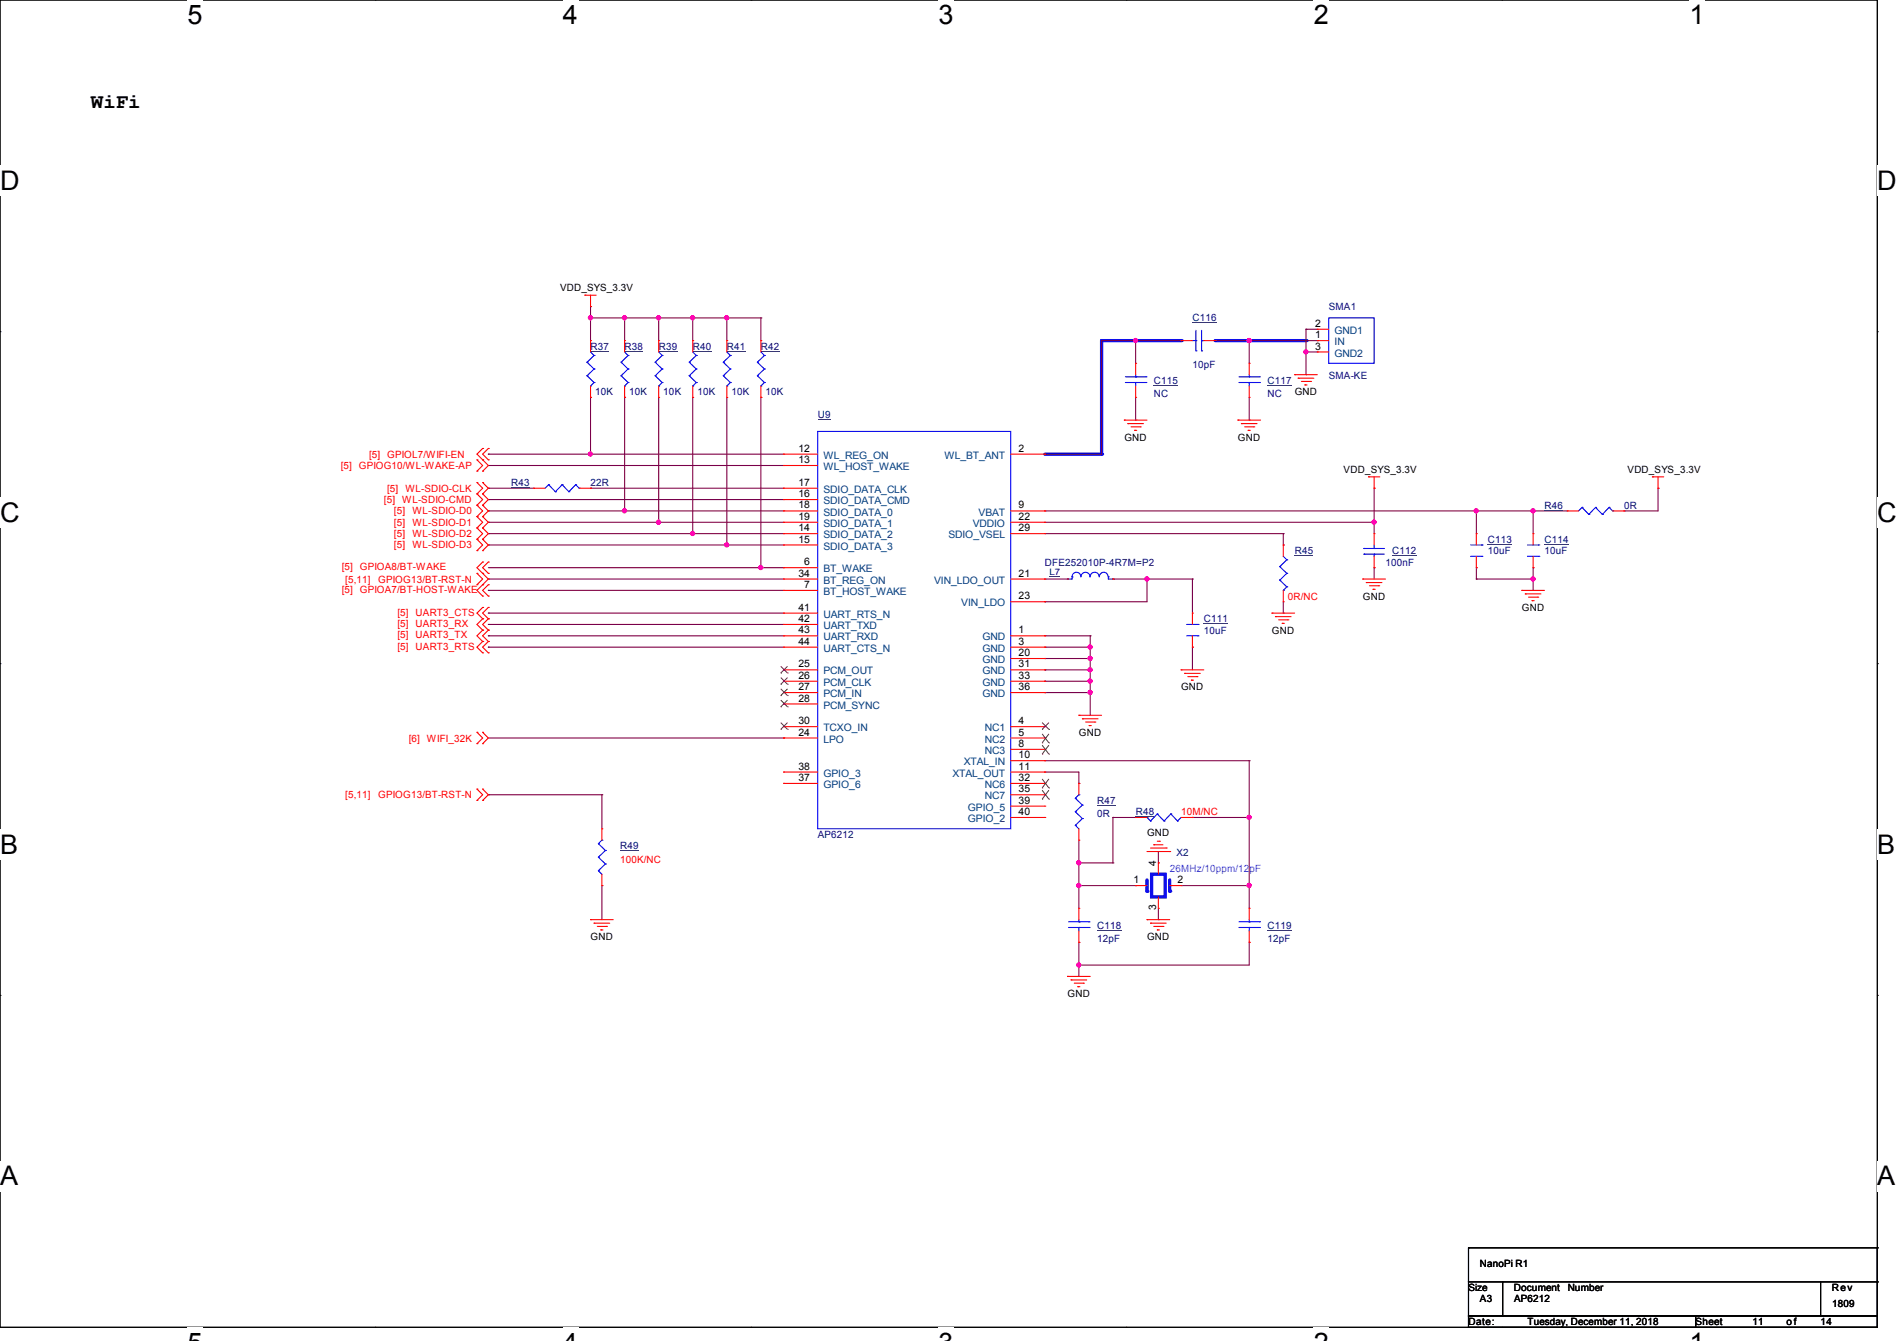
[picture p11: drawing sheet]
<svg xmlns="http://www.w3.org/2000/svg" width="297mm" height="210mm" viewBox="0 0 297 210" stroke-linecap="round" stroke-linejoin="round" font-family="sans-serif">
<path d="M0 0h293.9v207.9h-293.9z" fill="none" stroke="#000" stroke-width=".17"/>
<g fill="#fff">
<path d="M29.4 0h2.3v4.7h-2.3z"/>
<path d="M29.4 207.9h2.3v2.1h-2.3z"/>
</g>
<path d="M58.8 0h.1M58.8 207.9h.1" fill="none" stroke="#000" stroke-width=".17"/>
<g fill="#fff">
<path d="M88.1 0h2.4v4.7h-2.4z"/>
<path d="M88.1 207.9h2.4v2.1h-2.4z"/>
</g>
<path d="M117.6 0h.1M117.6 207.9h.1" fill="none" stroke="#000" stroke-width=".17"/>
<g fill="#fff">
<path d="M146.9 0h2.4v4.7h-2.4z"/>
<path d="M146.9 207.9h2.4v2.1h-2.4z"/>
</g>
<path d="M176.3 0h.1M176.3 207.9h.1" fill="none" stroke="#000" stroke-width=".17"/>
<g fill="#fff">
<path d="M205.7 0h2.4v4.7h-2.4z"/>
<path d="M205.7 207.9h2.4v2.1h-2.4z"/>
</g>
<path d="M235.1 0h.1M235.1 207.9h.1" fill="none" stroke="#000" stroke-width=".17"/>
<g fill="#fff">
<path d="M264.5 0h2.4v4.7h-2.4z"/>
<path d="M264.5 207.9h2.4v2.1h-2.4z"/>
<path d="M0 26h3v4.7h-3z"/>
<path d="M293.9 26h3.1v4.7h-3.1z"/>
<path d="M0 77.9h3v4.7h-3z"/>
<path d="M293.9 77.9h3.1v4.7h-3.1z"/>
</g>
<path d="M0 51.9h.1M293.9 51.9h.1" fill="none" stroke="#000" stroke-width=".17"/>
<g fill="#fff">
<path d="M0 129.9h2.8v4.7h-2.8z"/>
<path d="M293.9 129.9h2.9v4.7h-2.9z"/>
</g>
<path d="M0 103.9h.1M293.9 103.9h.1" fill="none" stroke="#000" stroke-width=".17"/>
<g fill="#fff">
<path d="M-.1 181.8h2.9v4.8h-2.9z"/>
<path d="M293.8 181.8h3v4.8h-3z"/>
</g>
<path d="M0 155.9h.1M293.9 155.9h.1" fill="none" stroke="#000" stroke-width=".17"/>
<path d="M163.6 71.1h8.9" fill="none" stroke="#00f" stroke-width=".51"/>
<circle cx="172.5" cy="71.1" r=".25" fill="#00f"/>
<path d="M172.5 53.3v17.8" fill="none" stroke="#00f" stroke-width=".51"/>
<circle cx="172.5" cy="53.3" r=".25" fill="#00f"/>
<path d="M172.5 53.3h12.4" fill="none" stroke="#00f" stroke-width=".51"/>
<circle cx="184.9" cy="53.3" r=".25" fill="#00f"/>
<path d="M190.2 53.3h14.3" fill="none" stroke="#00f" stroke-width=".51"/>
<circle cx="204.5" cy="53.3" r=".25" fill="#00f"/>
<g fill="none" stroke="#800040" stroke-width=".17">
<path d="M92.5 49.8h.1M92.5 48h.1M92.5 49.8h26.6M92.5 48v5.3M97.8 49.8h.1M97.8 49.8v3.5M103.1 49.8h.1M103.1 49.8v3.5M108.5 49.8h.1M108.5 49.8v3.5M113.8 49.8h.1M113.8 49.8v3.5"/>
<path d="M119.1 49.8h.1M119.1 49.8v3.5M172.5 53.3h.1M172.5 53.3v17.8h-8.9M172.5 53.3h12.4M177.8 53.3h.1M177.8 53.3v3.6M184.9 53.3h.1M190.2 53.3h16M195.6 53.3h.1M195.6 53.3v3.6M204.5 55.1h.1"/>
<path d="M204.5 51.6h.1M204.5 58.7h.1M204.5 51.6v7.1M204.5 51.6h1.7M204.5 55.1h1.7M206.2 53.3h.1M76.5 76.5h.1M76.5 72.9h.1M76.5 78.2h.1M76.5 71.1h.1M76.5 76.5h7.1M76.5 71.1h46.2"/>
<path d="M76.5 72.9h46.2M76.5 78.2h46.2M92.5 71.1h.1M92.5 76.5h.1M92.5 62.2h.1M92.5 76.5h30.2M92.5 62.2v8.9M97.8 62.2h.1M97.8 62.2v17.8M103.1 62.2v19.6M108.5 62.2v21.4M113.8 62.2v23.1"/>
<path d="M119.1 62.2h.1M119.1 62.2v26.7M163.6 71.1h.1M177.8 65.8h.1M177.8 62.2v3.6M195.6 65.8h.1M195.6 62.2v3.6M215.1 76.5h.1M215.1 76.5v7.1M259.6 76.5h.1M259.6 76.5v3.5h-5.3M76.5 99.6h.1"/>
<path d="M76.5 90.7h.1M76.5 96h.1M76.5 97.8h.1M76.5 80h.1M76.5 92.5h.1M76.5 81.8h.1M76.5 83.6h.1M76.5 85.3h.1M76.5 83.6h46.2M76.5 99.6h46.2M76.5 88.9h46.2M76.5 90.7h46.2"/>
<path d="M76.5 96h46.2M76.5 97.8h46.2M76.5 80h46.2M76.5 81.8h46.2M76.5 85.3h46.2M76.5 92.5h46.2M97.8 80h.1M103.1 81.8h.1M108.5 83.6h.1M113.8 85.3h.1M119.1 88.9h.1M163.6 94.2h.1"/>
<path d="M163.6 99.6h.1M163.6 80h.1M163.6 90.7h.1M163.6 83.6h37.3M163.6 99.6h7.1M163.6 90.7h3.5M163.6 80h81.8M163.6 81.8h51.5M170.7 99.6h.1M170.7 99.6v12.4M174.2 90.7h.1M174.2 90.7h12.5"/>
<path d="M179.6 90.7h.1M179.6 90.7v3.5h-16M186.7 90.7h.1M186.7 90.7v5.3M200.9 83.6h.1M200.9 85.3h.1M200.9 96h.1M200.9 83.6v1.7M200.9 94.2v1.8M215.1 88.9h.1M215.1 81.8h.1M215.1 88.9v1.8"/>
<path d="M231.1 88.9h.1M231.1 90.7h.1M231.1 80h.1M231.1 90.7h8.9M231.1 80v3.6M231.1 88.9v1.8M240 90.7h.1M240 88.9h.1M240 80h.1M240 80v3.6M240 88.9v3.6M254.3 80h.1"/>
<path d="M76.5 101.3h.1M76.5 101.3h46.2M76.5 115.6h46.2M122.7 115.6h.1M163.6 101.3h.1M163.6 104.9h.1M163.6 106.7h.1M163.6 108.5h.1M163.6 103.1h.1M163.6 119.1h32M163.6 101.3h7.1M163.6 104.9h7.1"/>
<path d="M163.6 106.7h7.1M163.6 108.5h7.1M163.6 103.1h7.1M170.7 106.7h.1M170.7 101.3h.1M170.7 104.9h.1M170.7 108.5h.1M170.7 103.1h.1M186.7 101.3h.1M186.7 101.3v3.6M195.6 119.1h.1M195.6 119.1v23.1"/>
<path d="M76.5 124.5h.1M76.5 124.5h17.7M94.2 124.5h.1M94.2 138.7h.1M94.2 124.5v5.3M94.2 138.7v5.3M163.6 120.9h.1M163.6 120.9h5.3v1.8M168.9 138.7h.1M168.9 122.7h.1M168.9 135.1h.1M168.9 131.6v10.6"/>
<path d="M168.9 138.7h8.9M168.9 135.1h5.3M174.2 128h.1M174.2 135.1h.1M174.2 128h3.6M174.2 128v7.1M177.8 138.7h.1M181.4 135.1h.1M181.4 133.3v1.8M184.9 138.7h10.7M186.7 128h.1M186.7 128h8.9"/>
<path d="M195.6 138.7h.1M195.6 128h.1M168.9 147.6h.1M168.9 151.1h.1M168.9 147.6v5.3M181.4 144h.1M181.4 142.2v1.8M195.6 147.6h.1M195.6 147.6v3.5h-26.7"/>
</g>
<g fill="#f0f" stroke="#f0f" stroke-width=".17">
<circle cx="92.4" cy="71.1" r=".32"/>
<circle cx="168.9" cy="151.1" r=".32"/>
<circle cx="240" cy="90.7" r=".32"/>
<circle cx="170.7" cy="101.3" r=".32"/>
<circle cx="170.7" cy="106.7" r=".32"/>
<circle cx="170.7" cy="108.4" r=".32"/>
<circle cx="179.6" cy="90.7" r=".32"/>
<circle cx="170.7" cy="104.9" r=".32"/>
<circle cx="170.7" cy="103.1" r=".32"/>
<circle cx="103.1" cy="81.8" r=".32"/>
<circle cx="97.8" cy="80" r=".32"/>
<circle cx="97.8" cy="49.8" r=".32"/>
<circle cx="231.1" cy="80" r=".32"/>
<circle cx="215.1" cy="81.8" r=".32"/>
<circle cx="92.4" cy="49.8" r=".32"/>
<circle cx="119.1" cy="88.9" r=".32"/>
<circle cx="103.1" cy="49.8" r=".32"/>
<circle cx="108.4" cy="83.5" r=".32"/>
<circle cx="108.4" cy="49.8" r=".32"/>
<circle cx="113.8" cy="49.8" r=".32"/>
<circle cx="113.8" cy="85.3" r=".32"/>
<circle cx="240" cy="80" r=".32"/>
<circle cx="204.4" cy="55.1" r=".32"/>
<circle cx="195.6" cy="128" r=".32"/>
<circle cx="195.6" cy="138.7" r=".32"/>
<circle cx="195.6" cy="53.3" r=".32"/>
<circle cx="177.8" cy="53.3" r=".32"/>
<circle cx="168.9" cy="135.1" r=".32"/>
<circle cx="168.9" cy="138.7" r=".32"/>
</g>
<g fill="none" stroke="#f00" stroke-width=".17">
<path d="M91.6 46.2h.1M91.6 46.2h1.7M92.5 48h.1M92.5 46.2v1.8M119.1 53.3h.1M119.1 53.3v1.8M202.7 58.7h.1M202.7 58.7h3.5M203.2 59.2h.1M203.2 59.2h2.5M203.8 59.7h1.4M205.2 59.7h.1"/>
<path d="M74.7 77.3h.1M74.7 75.6h.1M74.7 79.1h.1M74.7 73.8h.1M74.7 72h.1M74.7 75.6l.9 .9-.9 .8M74.7 77.3l.9 .9-.9 .9M74.7 79.1l.9 .9-.9 .9M74.7 72l.9 .9-.9 .9M75.6 75.6h.1M75.6 77.3h.1M75.6 79.1h.1"/>
<path d="M75.6 72h.1M75.6 70.2h.1M75.6 73.8h.1M75.6 75.6l.9 .9-.9 .8M75.6 77.3l.9 .9-.9 .9M75.6 79.1l.9 .9-.9 .9M75.6 70.2l-.9 .9 .9 .9M75.6 72l.9 .9-.9 .9M76.5 72h.1M76.5 70.2h.1M76.5 70.2l-.9 .9 .9 .9M119.1 62.2h.1"/>
<path d="M119.1 60.5v1.7M176 65.8h.1M176 65.8h3.6M176.6 66.3h.1M176.6 66.3h2.4M177.1 66.8h1.4M177.6 67.4h.1M177.6 67.4h.4M178.5 66.8h.1M193.8 65.8h.1M193.8 65.8h3.6M194.4 66.3h.1"/>
<path d="M194.4 66.3h2.4M194.9 66.8h1.4M195.4 67.4h.1M195.4 67.4h.3M196.3 66.8h.1M204.3 60.3h.1M204.3 60.3h.3M214.2 74.7h.1M214.2 74.7h1.8M215.1 76.5h.1M215.1 74.7v1.8M258.7 74.7h.1"/>
<path d="M258.7 74.7h1.8M259.6 76.5h.1M259.6 74.7v1.8M74.7 80.9h.1M74.7 82.7h.1M74.7 84.5h.1M74.7 86.2h.1M74.7 91.6h.1M74.7 89.8h.1M74.7 80.9l.9 .9-.9 .9M74.7 82.7l.9 .9-.9 .9M74.7 84.5l.9 .8-.9 .9"/>
<path d="M74.7 89.8l.9 .9-.9 .9M75.6 98.7h.1M75.6 96.9h.1M75.6 95.1h.1M75.6 80.9h.1M75.6 82.7h.1M75.6 84.5h.1M75.6 86.2h.1M75.6 89.8h.1M75.6 91.6h.1M75.6 93.3h.1M75.6 88h.1"/>
<path d="M75.6 98.7l-.9 .9 .9 .9M75.6 96.9l-.9 .9 .9 .9M75.6 95.1l-.9 .9 .9 .9M75.6 80.9l.9 .9-.9 .9M75.6 82.7l.9 .9-.9 .9M75.6 84.5l.9 .8-.9 .9M75.6 88l-.9 .9 1.8 1.8-1.8 1.8 .9 .8M76.5 98.7h.1M76.5 96.9h.1M76.5 95.1h.1M76.5 93.3h.1M76.5 91.6h.1"/>
<path d="M76.5 89.8h.1M76.5 88h.1M76.5 98.7l-.9 .9 .9 .9M76.5 96.9l-.9 .9 .9 .9M76.5 95.1l-.9 .9 .9 .9M76.5 91.6l-.9 .9 .9 .8M76.5 88l-.9 .9 .9 .9M186.7 96h.1M186.7 96v1.8M186.7 99.6v1.7M199.1 96h.1M199.1 96h3.6"/>
<path d="M199.7 96.6h.1M199.7 96.6h2.4M200.2 97.1h1.4M200.7 97.6h.1M200.7 97.6h.4M201.6 97.1h.1M213.4 90.7h.1M213.4 90.7h3.5M213.9 91.2h.1M213.9 91.2h2.5M214.4 91.7h1.5M215 92.3h.1"/>
<path d="M215 92.3h.3M215.9 91.7h.1M231.1 88.9h.1M231.1 83.6h.1M231.1 83.6v1.7M231.1 87.1v1.8M238.3 92.5h.1M238.3 92.5h3.5M238.8 93h.1M238.8 93h2.5M239.3 93.5h1.4M239.9 94.1h.1"/>
<path d="M239.9 94.1h.3M240.7 93.5h.1M74.7 116.5h.1M74.7 114.7h.1M74.7 114.7l.9 .9-.9 .9M75.6 114.7h.1M75.6 116.5h.1M75.6 100.5h.1M75.6 102.2h.1M75.6 114.7l.9 .9-.9 .9M75.6 100.5l-.9 .8 .9 .9M76.5 100.5h.1"/>
<path d="M76.5 102.2h.1M76.5 100.5l-.9 .8 .9 .9M168.9 112h.1M168.9 112h3.6M169.5 112.6h.1M169.5 112.6h2.4M170 113.1h1.4M170.5 113.6h.1M170.5 113.6h.4M171.4 113.1h.1M184.9 104.9h.1M184.9 104.9h3.6"/>
<path d="M185.5 105.5h.1M185.5 105.5h2.4M186 106h1.4M186.5 106.5h.1M186.5 106.5h.4M186.7 101.3h.1M187.4 106h.1M74.7 125.3h.1M74.7 123.6h.1M74.7 123.6l.9 .9-.9 .8M75.6 123.6h.1M75.6 125.3h.1"/>
<path d="M75.6 123.6l.9 .9-.9 .8M177.8 128h.1M177.8 128h1.8M179.6 133.3h3.5M180.1 132.8h2.5M180.6 132.3h.1M180.6 132.3h1.5M181.2 131.7h.3M181.5 131.7h.1M182.6 132.8h.1M183.1 133.3h.1M184.9 128h1.8"/>
<path d="M186.7 128h.1M92.5 144h.1M92.5 144h3.5M93 144.6h.1M93 144.6h2.5M93.5 145.1h1.5M94.1 145.6h.1M94.1 145.6h.3M95 145.1h.1M167.1 152.9h.1M167.1 152.9h3.6M167.7 153.5h.1"/>
<path d="M167.7 153.5h2.4M168.2 154h1.4M168.7 154.5h.1M168.7 154.5h.4M168.9 142.2h.1M168.9 147.6h.1M168.9 142.2v1.8M168.9 145.8v1.8M169.6 154h.1M179.6 144h.1M179.6 144h3.5M180.1 144.6h.1"/>
<path d="M180.1 144.6h2.5M180.6 145.1h1.5M181.2 145.6h.1M181.2 145.6h.3M182.1 145.1h.1M195.6 142.2h.1M195.6 147.6h.1M195.6 142.2v1.8M195.6 145.8v1.8"/>
</g>
<path d="M229.9 195.4h.1M229.9 195.4v5.3M229.9 195.4h64M293.9 195.4h.1M293.9 195.4v5.3M229.9 200.7h5.3v5.4h-5.3zM229.9 206.1h35.6v1.8h-35.6zM235.2 200.7h49.8v5.4h-49.8zM265.5 206.1h28.4v1.8h-28.4zM285 200.7h8.9v5.4h-8.9zM293.9 200.7h.1" fill="none" stroke="#000" stroke-width=".17"/>
<g fill="none" stroke="#00f" stroke-width=".17">
<path d="M118.6 56.7h.1M118.6 58.8h.1M118.6 56.7l1.1 1.1M118.6 58.8l1.1 1.1M119.1 55.1l.6 .6M119.7 55.7h.1M119.7 57.8h.1M119.7 59.9h.1M119.7 55.7l-1.1 1M119.7 57.8l-1.1 1M119.7 59.9l-.6 .6M119.1 60.5h.1"/>
<path d="M185.8 99.6h1.8M185.8 97.8h1.8M187.6 99.6h.1M187.6 97.8h.1M230.3 87.1h1.7M230.3 85.3h1.7M232 87.1h.1M232 85.3h.1M179.6 128h.1M179.6 128l.5 .6M180.1 128.6h.1M181.2 127.5h.1"/>
<path d="M181.2 127.5l1 1.1M181.2 127.5l-1.1 1.1M182.2 128.6h.1M183.3 127.5h.1M183.3 127.5l1.1 1.1M183.3 127.5l-1.1 1.1M184.4 128.6h.1M184.9 128l-.5 .6M167.3 145.2h3.2M167.3 144.4h3.2M168.9 144.4h.1M168.9 145.2h.1"/>
<path d="M168.9 144v.4M168.9 145.2v.6M170.5 145.2h.1M170.5 144.4h.1M194 145.2h3.2M194 144.4h3.2M195.6 144.4h.1M195.6 145.2h.1M195.6 144v.4M195.6 145.2v.6M197.2 145.2h.1M197.2 144.4h.1"/>
</g>
<path d="M119.1 55h2.9M188.5 97.7h3.8M232.9 85.2h3.8M177.8 127.9h2.9M171.7 145.7h3.9M198.4 145.7h3.8" fill="none" stroke="#000080" stroke-width=".16"/>
<path d="M179.6 137.8v1.8" fill="none" stroke="#00f" stroke-width=".51"/>
<circle cx="179.6" cy="139.6" r=".25" fill="#00f"/>
<path d="M183.1 137.8v1.8" fill="none" stroke="#00f" stroke-width=".51"/>
<circle cx="183.1" cy="139.6" r=".25" fill="#00f"/>
<path d="M180.3 136.9h2.1v3.6h-2.1z" fill="none" stroke="#00f" stroke-width=".51"/>
<g fill="none" stroke="#f00" stroke-width=".17">
<path d="M108.5 53.3h.1M108.5 53.3v1.8M113.8 53.3h.1M113.8 53.3v1.8M83.6 76.5h.1M83.6 76.5h1.7M90.7 76.5h1.8M92.5 76.5h.1M108.5 62.2h.1M108.5 60.5v1.7M113.8 62.2h.1M113.8 60.5v1.7"/>
<path d="M215.1 88.9h.1M215.1 83.6h.1M215.1 83.6v1.7M215.1 87.1v1.8M177.8 138.7h.1M177.8 138.7h1.8M181.4 135.1h.1M181.4 135.1v1.8M183.1 138.7h1.8M184.9 138.7h.1M181.4 142.2h.1M181.4 140.5v1.7"/>
</g>
<g fill="none" stroke="#00f" stroke-width=".17">
<path d="M107.9 56.7h.1M107.9 58.8h.1M107.9 56.7l1.1 1.1M107.9 58.8l1.1 1.1M108.5 55.1l.5 .6M109 55.7h.1M109 57.8h.1M109 59.9h.1M109 55.7l-1.1 1M109 57.8l-1.1 1M109 59.9l-.5 .6M113.2 56.7h.1"/>
<path d="M113.2 58.8h.1M113.2 56.7l1.1 1.1M113.2 58.8l1.1 1.1M113.8 55.1l.5 .6M114.3 55.7h.1M114.3 57.8h.1M114.3 59.9h.1M114.3 55.7l-1.1 1M114.3 57.8l-1.1 1M114.3 59.9l-.5 .6M85.9 75.9h.1M85.9 75.9l-.6 .6"/>
<path d="M85.9 75.9l1.1 1.1M87 77h.1M88 75.9h.1M88 75.9l-1 1.1M88 75.9l1.1 1.1M89.1 77h.1M90.1 75.9h.1M90.1 75.9l-1 1.1M90.1 75.9l.6 .6M90.7 76.5h.1M108.5 60.5h.1M113.8 60.5h.1"/>
<path d="M167.1 90.7h.1M167.9 90.3h.1M167.9 90.3v.4h-.8M169.2 90.3a.68 .68 0 0 0-.7-.7 .68 .68 0 0 0-.6 .7M170.6 90.3a.7 .7 0 0 0-.7-.7 .7 .7 0 0 0-.6 .7M172.1 90.3a.7 .7 0 0 0-.7-.7 .7 .7 0 0 0-.7 .7M173.5 90.3a.68 .68 0 0 0-.7-.7 .68 .68 0 0 0-.7 .7M173.5 90.3h.1M173.5 90.3v.4h.7M174.2 90.7h.1M213.5 85.9h.1M213.5 86.8h.1"/>
<path d="M213.5 85.9h3.2M213.5 86.8h3.2M215.1 86.8h.1M215.1 85.9h.1M215.1 85.3v.6M215.1 86.8v.3"/>
</g>
<path d="M108.5 55h2.9M113.8 55h2.9M80 76.3h2.9M218 87h3.8" fill="none" stroke="#000080" stroke-width=".16"/>
<path d="M164.3 90.2h1.7v.1h-1.7z" fill="#000080"/>
<g fill="none" stroke="#f00" stroke-width=".17">
<path d="M92.5 53.3h.1M92.5 53.3v1.8M97.8 53.3h.1M97.8 53.3v1.8M103.1 53.3h.1M103.1 53.3v1.8M177.8 56.9h.1M177.8 56.9v1.8M184.9 53.3h.1M184.9 53.3h1.8M188.5 53.3h1.7M190.2 53.3h.1"/>
<path d="M195.6 56.9h.1M195.6 56.9v1.8M206.2 53.3h.1M206.2 51.6h.1M206.2 55.1h.1M206.2 53.3h1.8M206.2 51.6h1.8M206.2 55.1h1.8M92.5 62.2h.1M92.5 60.5v1.7M97.8 62.2h.1M97.8 60.5v1.7"/>
<path d="M103.1 62.2h.1M103.1 60.5v1.7M122.7 71.1h.1M122.7 72.9h.1M122.7 78.2h.1M122.7 76.5h.1M122.7 71.1h5.3M122.7 72.9h5.3M122.7 78.2h5.3M122.7 76.5h5.3M158.2 71.1h5.4M163.6 71.1h.1"/>
<path d="M177.8 62.2h.1M177.8 60.5v1.7M195.6 62.2h.1M195.6 60.5v1.7M122.7 88.9h.1M122.7 92.5h.1M122.7 83.6h.1M122.7 85.3h.1M122.7 80h.1M122.7 81.8h.1M122.7 90.7h.1M122.7 96h.1"/>
<path d="M122.7 97.8h.1M122.7 99.6h.1M122.7 99.6h5.3M122.7 88.9h5.3M122.7 92.5h5.3M122.7 80h5.3M122.7 83.6h5.3M122.7 85.3h5.3M122.7 81.8h5.3M122.7 90.7h5.3M122.7 96h5.3M122.7 97.8h5.3"/>
<path d="M158.2 99.6h5.4M158.2 80h5.4M158.2 83.6h5.4M158.2 81.8h5.4M158.2 90.7h5.4M158.2 94.2h5.4M163.6 99.6h.1M163.6 80h.1M163.6 90.7h.1M163.6 81.8h.1M163.6 94.2h.1M163.6 83.6h.1"/>
<path d="M167.1 90.7h.1M174.2 90.7h.1M200.9 85.3h.1M200.9 94.2h.1M200.9 85.3v1.8M200.9 92.5v1.7M240 88.9h.1M240 83.6h.1M240 83.6v1.7M240 87.1v1.8M245.4 80h.1M245.4 80h1.7"/>
<path d="M252.5 80h1.8M254.3 80h.1M122.7 115.6h.1M122.7 104.9h.1M122.7 106.7h.1M122.7 108.5h.1M122.7 110.2h.1M122.7 113.8h.1M122.7 101.3h.1M122.7 101.3h5.3M122.7 113.8h5.3M122.7 115.6h5.3"/>
<path d="M122.7 104.9h5.3M122.7 106.7h5.3M122.7 108.5h5.3M122.7 110.2h5.3M158.2 101.3h5.4M158.2 113.8h5.4M158.2 115.6h5.4M158.2 117.3h5.4M158.2 119.1h5.4M158.2 103.1h5.4M158.2 104.9h5.4M158.2 106.7h5.4"/>
<path d="M158.2 108.5h5.4M163.6 101.3h.1M163.6 113.8h.1M163.6 115.6h.1M163.6 117.3h.1M163.6 119.1h.1M163.6 103.1h.1M163.6 104.9h.1M163.6 106.7h.1M163.6 108.5h.1M94.2 138.7h.1M94.2 129.8h.1"/>
<path d="M94.2 129.8v1.8M94.2 136.9v1.8M122.7 122.7h.1M122.7 120.9h.1M122.7 120.9h5.3M122.7 122.7h5.3M158.2 120.9h5.4M158.2 122.7h5.4M158.2 124.5h5.4M158.2 126.2h5.4M158.2 128h5.4M163.6 120.9h.1"/>
<path d="M163.6 122.7h.1M163.6 124.5h.1M163.6 126.2h.1M163.6 128h.1M168.9 131.6h.1M168.9 122.7h.1M168.9 122.7v1.8M168.9 129.8v1.8"/>
</g>
<g fill="none" stroke="#00f" stroke-width=".17">
<path d="M91.9 56.7h.1M91.9 58.8h.1M91.9 56.7l1.1 1.1M91.9 58.8l1.1 1.1M92.5 55.1l.5 .6M93 55.7h.1M93 57.8h.1M93 59.9h.1M93 55.7l-1.1 1M93 57.8l-1.1 1M93 59.9l-.5 .6M97.2 56.7h.1"/>
<path d="M97.2 58.8h.1M97.2 56.7l1.1 1.1M97.2 58.8l1.1 1.1M97.8 55.1l.5 .6M98.3 55.7h.1M98.3 57.8h.1M98.3 59.9h.1M98.3 55.7l-1.1 1M98.3 57.8l-1.1 1M98.3 59.9l-.5 .6M102.6 56.7h.1M102.6 58.8h.1"/>
<path d="M102.6 56.7l1.1 1.1M102.6 58.8l1.1 1.1M103.1 55.1l.6 .6M103.7 55.7h.1M103.7 57.8h.1M103.7 59.9h.1M103.7 55.7l-1.1 1M103.7 57.8l-1.1 1M103.7 59.9l-.6 .6M176.2 59.9h3.2M176.2 59h3.2M177.8 59h.1"/>
<path d="M177.8 59.9h.1M177.8 58.7v.3M177.8 59.9v.6M179.4 59.9h.1M179.4 59h.1M186.7 53.3h.5M187.2 54.9h.1M187.2 53.3h.1M187.2 51.7v3.2M188.1 53.3h.1M188.1 54.9h.1M188.1 53.3h.4"/>
<path d="M188.1 51.7v3.2M194 59.9h3.2M194 59h3.2M195.6 59h.1M195.6 59.9h.1M195.6 58.7v.3M195.6 59.9v.6M197.2 59.9h.1M197.2 59h.1M208 49.8h7.1v7.1h-7.1zM92.5 60.5h.1M97.8 60.5h.1"/>
<path d="M103.1 60.5h.1M128 67.6h30.2v62.2h-30.2zM247.7 79.5h.1M247.7 79.5l-.6 .5M247.7 79.5l1.1 1.1M249.8 79.5h.1M249.8 79.5l-1 1.1M249.8 79.5l1.1 1.1M251.9 79.5h.1M251.9 79.5l-1 1.1M251.9 79.5l.6 .5M200.4 88.7h.1"/>
<path d="M200.4 90.8h.1M200.4 88.7l1.1 1.1M200.4 90.8l1.1 1.1M200.9 92.5h.1M200.9 87.1l.6 .6M201.5 87.7h.1M201.5 89.8h.1M201.5 91.9h.1M201.5 91.9l-.6 .6M201.5 87.7l-1.1 1M201.5 89.8l-1.1 1M239.1 87.1h1.8"/>
<path d="M239.1 85.3h1.8M240.9 87.1h.1M240.9 85.3h.1M248.8 80.6h.1M250.9 80.6h.1M252.5 80h.1M93.7 136.4h.1M93.7 134.2h.1M93.7 132.1h.1M93.7 136.4l.5 .5M93.7 134.2l1.1 1.1M93.7 132.1l1.1 1.1"/>
<path d="M94.2 131.6h.1M94.2 131.6l-.5 .5M94.8 135.3h.1M94.8 133.2h.1M94.8 135.3l-1.1 1.1M94.8 133.2l-1.1 1M168.4 129.2h.1M168.4 127.1h.1M168.4 125h.1M168.4 129.2l.5 .6M168.4 127.1l1.1 1.1M168.4 125l1.1 1.1"/>
<path d="M168.9 124.5h.1M168.9 124.5l-.5 .5M169.5 128.2h.1M169.5 126.1h.1M169.5 128.2l-1.1 1M169.5 126.1l-1.1 1"/>
</g>
<path d="M92.5 55h2.9M97.8 55h2.9M103.1 55h2.9M186.7 50.6h3.8M128 65.7h2M180.6 60.3h3.8M198.4 60.3h3.8M241.8 79.9h2.9M202.7 87h2.9M241.8 85.2h3.8M97.1 133.2h2.9M171.7 126.1h3" fill="none" stroke="#000080" stroke-width=".16"/>
<g fill="none" stroke="#804000" stroke-width=".16">
<path d="M122.2 105.4h.1M122.2 107.2h.1M122.2 108.9h.1M122.2 110.7h.1M122.2 114.2h.1M122.2 104.3l1.1 1.1M122.2 106.1l1.1 1.1M122.2 107.9l1.1 1M122.2 109.6l1.1 1.1M122.2 113.2l1.1 1M123.3 105.4h.1M123.3 107.2h.1"/>
<path d="M123.3 108.9h.1M123.3 110.7h.1M123.3 114.2h.1M123.3 104.3l-1.1 1.1M123.3 106.1l-1.1 1.1M123.3 107.9l-1.1 1M123.3 109.6l-1.1 1.1M123.3 113.2l-1.1 1M163.2 114.2h.1M163.2 116.3h.1M163.2 118.1h.1M163.2 113.2l1 1"/>
<path d="M163.2 114.9l1 1.4M163.2 116.7l1 1.4M164.2 114.2h.1M164.2 116.3h.1M164.2 118.1h.1M164.2 113.2l-1 1M164.2 114.9l-1 1.4M164.2 116.7l-1 1.4M163.2 123.4h.1M163.2 125.2h.1M163.2 122l1 1.4M163.2 123.7l1 1.5"/>
<path d="M164.2 123.4h.1M164.2 125.2h.1M164.2 122l-1 1.4M164.2 123.7l-1 1.5"/>
</g>
<g fill="#f0f" stroke="#f0f" stroke-width=".17">
<circle cx="92.4" cy="71.1" r=".32"/>
<circle cx="168.9" cy="151.1" r=".32"/>
<circle cx="240" cy="90.7" r=".32"/>
<circle cx="170.7" cy="101.3" r=".32"/>
<circle cx="170.7" cy="106.7" r=".32"/>
<circle cx="170.7" cy="108.4" r=".32"/>
<circle cx="179.6" cy="90.7" r=".32"/>
<circle cx="170.7" cy="104.9" r=".32"/>
<circle cx="170.7" cy="103.1" r=".32"/>
<circle cx="103.1" cy="81.8" r=".32"/>
<circle cx="97.8" cy="80" r=".32"/>
<circle cx="97.8" cy="49.8" r=".32"/>
<circle cx="231.1" cy="80" r=".32"/>
<circle cx="215.1" cy="81.8" r=".32"/>
<circle cx="92.4" cy="49.8" r=".32"/>
<circle cx="119.1" cy="88.9" r=".32"/>
<circle cx="103.1" cy="49.8" r=".32"/>
<circle cx="108.4" cy="83.5" r=".32"/>
<circle cx="108.4" cy="49.8" r=".32"/>
<circle cx="113.8" cy="49.8" r=".32"/>
<circle cx="113.8" cy="85.3" r=".32"/>
<circle cx="240" cy="80" r=".32"/>
<circle cx="204.4" cy="55.1" r=".32"/>
<circle cx="195.6" cy="128" r=".32"/>
<circle cx="195.6" cy="138.7" r=".32"/>
<circle cx="195.6" cy="53.3" r=".32"/>
<circle cx="177.8" cy="53.3" r=".32"/>
<circle cx="168.9" cy="135.1" r=".32"/>
<circle cx="168.9" cy="138.7" r=".32"/>
</g>
<g font-size="4.2">
<text x="29.4" y="3.8">5</text>
<text x="88.1" y="3.8">4</text>
<text x="146.9" y="3.8">3</text>
<text x="205.7" y="3.8">2</text>
<text x="264.5" y="3.8">1</text>
<text x="0" y="29.8">D</text>
<text x="293.9" y="29.8">D</text>
<text x="0" y="81.7">C</text>
<text x="293.9" y="81.7">C</text>
<text x="0" y="133.7">B</text>
<text x="293.9" y="133.7">B</text>
<text x="0" y="185.6">A</text>
<text x="293.9" y="185.6">A</text>
</g>
<text font-size="3.3" x="14.2" y="16.9">WiFi</text>
<g font-size="1.6">
<text x="87.7" y="45.6">VDD_SYS_3.3V</text>
<text x="205.9" y="53">1</text>
<text x="205.9" y="51.2">2</text>
<text x="205.9" y="54.7">3</text>
<text x="202.7" y="61.9">GND</text>
<text x="125" y="70.7">12</text>
<text x="159.5" y="70.7">2</text>
<text x="176" y="69">GND</text>
<text x="193.8" y="69">GND</text>
<text x="125" y="72.5">13</text>
<text x="125" y="77.9">16</text>
<text x="125" y="76.1">17</text>
<text x="210.4" y="74">VDD_SYS_3.3V</text>
<text x="254.8" y="74">VDD_SYS_3.3V</text>
<text x="125" y="83.2">14</text>
<text x="125" y="79.6">18</text>
<text x="125" y="81.4">19</text>
<text x="159.5" y="79.6">9</text>
<text x="159.5" y="81.4">22</text>
<text x="159.5" y="83.2">29</text>
<text x="125" y="85">15</text>
<text x="125.9" y="88.5">6</text>
<text x="125" y="90.3">34</text>
<text x="125" y="95.6">41</text>
<text x="125.9" y="92.1">7</text>
<text x="159.5" y="90.3">21</text>
<text x="159.5" y="93.9">23</text>
<text x="213.4" y="93.9">GND</text>
<text x="238.3" y="95.7">GND</text>
<text x="125" y="97.4">42</text>
<text x="125" y="99.2">43</text>
<text x="125" y="101">44</text>
<text x="159.5" y="99.2">1</text>
<text x="159.5" y="101">3</text>
<text x="199.1" y="99.2">GND</text>
<text x="125" y="104.5">25</text>
<text x="125" y="106.3">26</text>
<text x="159.5" y="102.7">20</text>
<text x="159.5" y="104.5">31</text>
<text x="159.5" y="106.3">33</text>
<text x="125" y="108.1">27</text>
<text x="125" y="109.9">28</text>
<text x="125" y="113.4">30</text>
<text x="159.5" y="113.4">4</text>
<text x="159.5" y="108.1">36</text>
<text x="184.9" y="108.1">GND</text>
<text x="125" y="115.2">24</text>
<text x="159.5" y="115.2">5</text>
<text x="159.5" y="117">8</text>
<text x="159.5" y="118.7">10</text>
<text x="168.9" y="115.2">GND</text>
<text x="125" y="122.3">37</text>
<text x="125" y="120.5">38</text>
<text x="159.5" y="120.5">11</text>
<text x="159.5" y="122.3">32</text>
<text x="159.5" y="124.1">35</text>
<text x="159.5" y="125.9">39</text>
<text x="159.5" y="127.6">40</text>
<text x="179.6" y="130.9">GND</text>
<text x="181" y="135.7" transform="rotate(-90 181 135.7)">4</text>
<text x="177.5" y="138.3">1</text>
<text x="181" y="142.6" transform="rotate(-90 181 142.6)">3</text>
<text x="184.4" y="138.3">2</text>
<text x="92.5" y="147.2">GND</text>
<text x="179.6" y="147.2">GND</text>
<text x="167.1" y="156.1">GND</text>
<text x="229.9" y="202.2">Size</text>
<text x="231.7" y="198.5">NanoPi R1</text>
<text x="231.7" y="204">A3</text>
<text x="237" y="202.2">Document</text>
<text x="237" y="204">AP6212</text>
<text x="245.4" y="202.2">Number</text>
<text x="286.8" y="202.2">Rev</text>
<text x="229.9" y="207.5">Date:</text>
<text x="239.2" y="207.5">Tuesday, December 11, 2018</text>
<text x="265.5" y="207.5">Sheet</text>
<text x="274.4" y="207.5">11</text>
<text x="279.7" y="207.5">o f</text>
<text x="285" y="207.5">14</text>
<text x="286.8" y="204.7">1809</text>
</g>
<g font-size="1.6" fill="#000080">
<text x="186.7" y="50.3">C116</text>
<text x="208" y="48.6">SMA1</text>
<text x="92.5" y="54.8">R37</text>
<text x="97.8" y="54.8">R38</text>
<text x="103.1" y="54.8">R39</text>
<text x="108.5" y="54.8">R40</text>
<text x="113.8" y="54.8">R41</text>
<text x="119.1" y="54.8">R42</text>
<text x="186.7" y="57.6">10pF</text>
<text x="208" y="59.4">SMA-KE</text>
<text x="93.2" y="61.9">10K</text>
<text x="98.5" y="61.9">10K</text>
<text x="103.8" y="61.9">10K</text>
<text x="109.2" y="61.9">10K</text>
<text x="114.5" y="61.9">10K</text>
<text x="119.9" y="61.9">10K</text>
<text x="128" y="65.4">U9</text>
<text x="180.6" y="60.1">C115</text>
<text x="180.6" y="62.2">NC</text>
<text x="198.4" y="60.1">C117</text>
<text x="198.4" y="62.2">NC</text>
<text x="80" y="76.1">R43</text>
<text x="92.5" y="76.1">22R</text>
<text x="241.8" y="79.7">R46</text>
<text x="254.3" y="79.7">0R</text>
<text x="163.6" y="88.6">DFE252010P-4R7M=P2</text>
<text x="202.7" y="86.8">R45</text>
<text x="216.9" y="88.6">100nF</text>
<text x="218" y="86.8">C112</text>
<text x="232.9" y="85">C113</text>
<text x="232.9" y="86.8">10uF</text>
<text x="241.8" y="85">C114</text>
<text x="241.8" y="86.8">10uF</text>
<text x="188.5" y="97.5">C111</text>
<text x="188.5" y="99.2">10uF</text>
<text x="171.8" y="125.9">R47</text>
<text x="128" y="131.2">AP6212</text>
<text x="171.8" y="128">0R</text>
<text x="177.8" y="127.7">R48</text>
<text x="97.1" y="133">R49</text>
<text x="184.2" y="134.1">X2</text>
<text x="171.8" y="145.5">C118</text>
<text x="171.8" y="147.6">12pF</text>
<text x="198.4" y="145.5">C119</text>
<text x="198.4" y="147.6">12pF</text>
</g>
<g font-size="1.6" fill="#004080">
<text x="208.9" y="52.3">GND1</text>
<text x="208.9" y="54.1">IN</text>
<text x="208.9" y="55.8">GND2</text>
<text x="128.9" y="71.8">WL_REG_ON</text>
<text x="147.9" y="71.8">WL_BT_ANT</text>
<text x="128.9" y="73.6">WL_HOST_WAKE</text>
<text x="128.9" y="77.2">SDIO_DATA_CLK</text>
<text x="128.9" y="79">SDIO_DATA_CMD</text>
<text x="128.9" y="80.7">SDIO_DATA_0</text>
<text x="128.9" y="82.5">SDIO_DATA_1</text>
<text x="152.3" y="82.5">VDDIO</text>
<text x="153.2" y="80.7">VBAT</text>
<text x="128.9" y="89.6">BT_WAKE</text>
<text x="128.9" y="84.3">SDIO_DATA_2</text>
<text x="128.9" y="86.1">SDIO_DATA_3</text>
<text x="148.5" y="84.3">SDIO_VSEL</text>
<text x="128.9" y="93.2">BT_HOST_WAKE</text>
<text x="128.9" y="91.4">BT_REG_ON</text>
<text x="146.2" y="91.4">VIN_LDO_OUT</text>
<text x="150.5" y="95">VIN_LDO</text>
<text x="128.9" y="96.7">UART_RTS_N</text>
<text x="128.9" y="98.5">UART_TXD</text>
<text x="128.9" y="100.3">UART_RXD</text>
<text x="153.8" y="100.3">GND</text>
<text x="128.9" y="105.6">PCM_OUT</text>
<text x="128.9" y="107.4">PCM_CLK</text>
<text x="128.9" y="102.1">UART_CTS_N</text>
<text x="153.8" y="102.1">GND</text>
<text x="153.8" y="103.8">GND</text>
<text x="153.8" y="105.6">GND</text>
<text x="153.8" y="107.4">GND</text>
<text x="128.9" y="109.2">PCM_IN</text>
<text x="128.9" y="111">PCM_SYNC</text>
<text x="153.8" y="109.2">GND</text>
<text x="128.9" y="116.3">LPO</text>
<text x="128.9" y="114.5">TCXO_IN</text>
<text x="150.9" y="119.8">XTAL_IN</text>
<text x="154.2" y="114.5">NC1</text>
<text x="154.2" y="116.3">NC2</text>
<text x="154.2" y="118.1">NC3</text>
<text x="128.9" y="123.4">GPIO_6</text>
<text x="128.9" y="121.6">GPIO_3</text>
<text x="149.1" y="121.6">XTAL_OUT</text>
<text x="154.2" y="123.4">NC6</text>
<text x="154.2" y="125.2">NC7</text>
<text x="151.5" y="127">GPIO_5</text>
<text x="151.5" y="128.7">GPIO_2</text>
</g>
<g font-size="1.6" fill="#f00">
<text x="57.8" y="71.7">[5]</text>
<text x="60.6" y="71.7">GPIOL7/WIFI-EN</text>
<text x="53.3" y="73.4">[5]</text>
<text x="56.2" y="73.4">GPIOG10/WL-WAKE-AP</text>
<text x="60.6" y="77">[5]</text>
<text x="63.5" y="77">WL-SDIO-CLK</text>
<text x="60.1" y="78.8">[5]</text>
<text x="61.7" y="80.6">[5]</text>
<text x="61.7" y="82.3">[5]</text>
<text x="63" y="78.8">WL-SDIO-CMD</text>
<text x="64.6" y="80.6">WL-SDIO-D0</text>
<text x="64.6" y="82.3">WL-SDIO-D1</text>
<text x="53.5" y="89.3">[5]</text>
<text x="56.3" y="89.3">GPIOA8/BT-WAKE</text>
<text x="61.7" y="84.1">[5]</text>
<text x="61.7" y="85.9">[5]</text>
<text x="64.6" y="84.1">WL-SDIO-D2</text>
<text x="64.6" y="85.9">WL-SDIO-D3</text>
<text x="53.5" y="92.8">[5]</text>
<text x="54.1" y="91.2">[5,11]</text>
<text x="56.3" y="92.8">GPIOA7/BT-HOST-WAKE</text>
<text x="59.2" y="91.2">GPIOG13/BT-RST-N</text>
<text x="201.6" y="93.9">0R/NC</text>
<text x="62.2" y="99.9">[5]</text>
<text x="62.2" y="98.2">[5]</text>
<text x="62.2" y="101.7">[5]</text>
<text x="62.2" y="96.4">[5]</text>
<text x="65.1" y="99.9">UART3_TX</text>
<text x="65.1" y="98.2">UART3_RX</text>
<text x="65.1" y="101.7">UART3_RTS</text>
<text x="65.1" y="96.4">UART3_CTS</text>
<text x="64" y="116.1">[6]</text>
<text x="66.8" y="116.1">WIFI_32K</text>
<text x="54.1" y="125">[5,11]</text>
<text x="59.2" y="125">GPIOG13/BT-RST-N</text>
<text x="184.9" y="127.7">10M/NC</text>
<text x="97.1" y="135.1">100K/NC</text>
</g>
<text font-size="1.6" fill="#8000ff" x="183.1" y="136.6">26MHz/10ppm/12pF</text>
<text font-size="1.4" fill="#000080" x="164.3" y="90">L7</text>
</svg>
